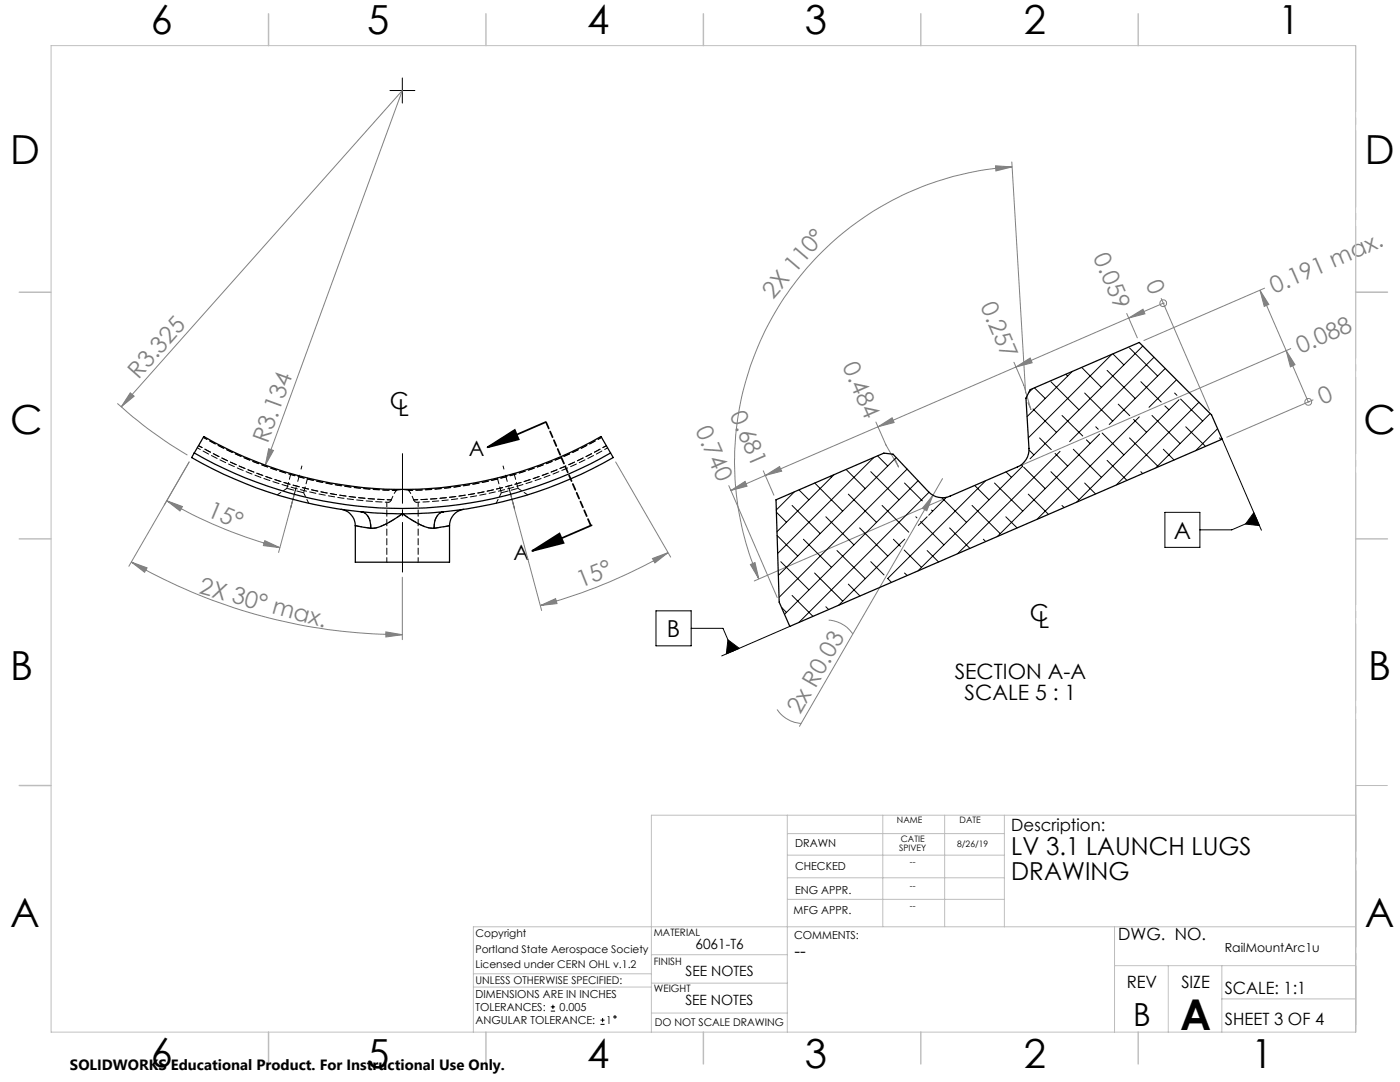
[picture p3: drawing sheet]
<svg xmlns="http://www.w3.org/2000/svg" width="279mm" height="216mm" viewBox="0 0 279 216" stroke-linecap="round" stroke-linejoin="round" font-family="sans-serif">
<g fill="none" stroke="#000" stroke-width=".2">
<path d="M77.8 18.1h5M80.3 15.6v5M243.9 87.6l7.8 18.2M232.5 102.2h7v7h-7zM250.2 102.3l1.2 2.6-2.8-.3zM250.8 103.6l-5 2.1h-6.3M130.9 121.9h7v7h-7zM137.9 125.4h6.4l2 4.5M145.3 127.7l2.2 1.7-2.5 1.1zM157.6 125l-13.6 5.9M109.9 201.8h.9M109.9 200.9h.9"/>
<path d="M110.3 200.5v.8M119.8 204.4h.9M119.8 203.6h.9M120.3 203.1v.9"/>
<circle cx="122.7" cy="202.9" r=".21"/>
</g>
<path d="M97.3 89.3l5.4-3.5 .8 1.9zM108.9 84.2l-11.6 5.1M106.2 109.9l5.5-3.4 .8 1.8zM118.1 104.8l-11.9 5.1" fill="none" stroke="#000" stroke-width=".35"/>
<g fill="none" stroke="#808080" stroke-width=".2">
<path d="M198.7 33.1l3.3 .2-3.2 .8zM201.9 32.3l2.8 46.1M202 33.3a58.9 58.9 0 0 0-50.6 82.2M231.7 59.5l9.7 22.4M251.5 57.9l1.7 2.8-.9 .4zM251.5 57.9l5.2 12.1M252.4 57.5l-24.1 10.4M26 78.4l.8 .7-2.6 2.1zM202.4 72.3l1.9 4.6 1.4 4.8-.6-1.3M202.7 73.2l-27.5 12M202.7 73.2l2.9-1.8 .4 1zM224.9 62.5l2.1 4.9"/>
<path d="M225.2 63.5l-22.5 9.7M225.2 63.5l2.9-1.8 .4 .9zM232.2 60.5h.1M232.2 60.5l-7 3M256.7 70l4.4 10.2M256.7 70l1.7 2.8-.9 .4zM257.6 69.6l-53.6 23.2M262 79.8l-17.2 7.4M23.4 80.5a82.8 82.8 0 0 0 14 10.3M24.2 81.2l56.1-63.1-27.3 74.7M33.3 99.9l3.1 1.2-.5 .9zM33.3 99.9a94.3 94.3 0 0 0 22.6 9.4"/>
<path d="M37.7 92.2l-12 20.8M53.6 89.5l1 .4-1.6 2.9zM58.7 98.9l-3.1 11.3M102 98.9l6.1 22.9M122.9 92.2l10.9 19M145.5 96.9l9.6 22.3M145.9 97.9l2.8-1.8 .4 .9zM152.3 93.9l2.1 4.9M152.8 94.9l-6.9 3M152.8 94.9l2.8-1.8 .4 .9zM174.8 84.2l2 4.6 2.5 4.4-.7-1.7M175.2 85.2l-22.4 9.7"/>
<path d="M175.2 85.2l2.8-1.8 .4 .9zM186.2 98.8l-26.6 46.1M186.2 98.8l-1.2 3.1-.9-.5zM188.1 95.5l-1.9 3.3M188.7 99.4l-38.2 16.5M261.1 80.2h.1M26.2 112.1l3.2 1.2-.5 .9zM26.2 112.1a108.7 108.7 0 0 0 54.1 14.5M52.8 107.9l3.1 1.4-3.3-.4zM80.3 115.2v12.4M130.2 111.4l3.1-1.1-2.6 2zM133.3 110.3a102.4 102.4 0 0 1-25.5 10.5"/>
<path d="M149.8 112.6l.9-.3 .7 3.2zM77 126.1l3.3 .5-3.3 .5zM107.8 120.8l3.1-1.3 .3 .9zM165.4 123.8a6.2 6.2 0 0 1 4.8 2.7M155.1 141.6a6.4 6.4 0 0 0 4.8 2.8"/>
<circle cx="232.1" cy="60.5" r=".69"/>
<circle cx="261.1" cy="80.2" r=".68"/>
</g>
<path d="M60.2 93l-1.3 4.9M100.4 93l1.3 4.9" fill="none" stroke="#000" stroke-width=".2" stroke-dasharray="15.2 1.3 1.3 1.3" stroke-dashoffset="14.6"/>
<path d="M58 101.5l.9-3.6M102.7 101.5l-1-3.6" fill="none" stroke="#000" stroke-width=".2" stroke-dasharray="15.2 1.3 1.3 1.3"/>
<path d="M80.3 90.5v23.7" fill="none" stroke="#000" stroke-width=".2" stroke-dasharray="15.2 1.3 1.3 1.3" stroke-dashoffset="5.3"/>
<path d="M109 84.2l8.9 20.7" fill="none" stroke="#000" stroke-width=".35" stroke-dasharray="1.3 .6" stroke-dashoffset="-.1"/>
<path d="M270.6 9.1v49.2M270.6 58.3v49.2M270.6 107.5v49.2M270.6 156.7v49.2" fill="none" stroke="#c0c0c0" stroke-width=".2" stroke-dasharray="15.2 1.3 1.3 1.3" stroke-dashoffset="2.1"/>
<g fill="none" stroke="#c0c0c0" stroke-width=".2">
<path d="M10.2 9.1h260.3v196.9h-260.3zM270.5 58.3h6.4M270.5 156.7h6.4M157.1 162.7v43.3M157.1 175.2h43.3M157.1 170.6h43.3M157.1 166.3h43.3M157.1 179.5h43.3M176.2 162.7v22.2M188.5 162.7v22.2M200.4 162.7v22.2M270.6 162.7h-140.6v43.3"/>
<path d="M94.5 197h35.5M94.5 194.3h35.5M130 196.2h27.1M130 190.5h27.1M222.4 184.9v21.1M222.4 192.7h48.1M233.2 192.7v13.3M243.8 199.3h26.7M243.8 192.7v13.3M270.5 184.9h-176v21.1M130 202.1h27.1"/>
</g>
<g fill="none" stroke="#c0c0c0" stroke-width=".3">
<path d="M53.6 2.8v6.3M97 2.8v6.3M140.4 2.8v6.3M183.8 2.8v6.3M227.2 2.8v6.3M3.8 58.3h6.4M270.5 58.3h6.4M3.8 107.5h6.4M270.5 107.5h6.4M3.8 156.7h6.4M53.6 206v6.3M97 206v6.3"/>
<path d="M140.4 206v6.3M183.8 206v6.3M227.2 206v6.3"/>
</g>
<g fill="#000">
<path d="M97.3 89.3l5.4-3.5 .8 1.9zM106.2 109.9l5.5-3.4 .8 1.8z"/>
<path d="M145.3 127.7l2.2 1.7-2.5 1.1zM250.2 102.3l-1.6 2.3 2.8 .3z"/>
</g>
<g fill="#808080">
<path d="M26 78.4l.8 .7-2.6 2.1z"/>
<path d="M186.2 98.8l-1.2 3.1-.9-.5z"/>
<path d="M53.6 89.5l1 .4-1.6 2.9z"/>
<path d="M256.7 70l1.7 2.8-.9 .4zM251.5 57.9l1.7 2.8-.9 .4z"/>
<path d="M225.2 63.5l2.9-1.8 .4 .9zM202.7 73.2l2.9-1.8 .4 1zM175.2 85.2l2.8-1.8 .4 .9zM152.8 94.9l2.8-1.8 .4 .9zM145.9 97.9l2.8-1.8 .4 .9z"/>
<path d="M107.8 120.8l3.1-1.3 .3 .9zM130.2 111.4l3.1-1.1-2.6 2z"/>
<path d="M198.7 33.1l3.3 .2-3.2 .8zM149.8 112.6l.9-.3 .7 3.2z"/>
<path d="M33.3 99.9l3.1 1.2-.5 .9zM52.8 107.9l3.1 1.4-3.3-.4z"/>
<path d="M26.2 112.1l3.2 1.2-.5 .9zM77 126.1l3.3 .5-3.3 .5z"/>
</g>
<g fill="none" stroke="#000" stroke-width=".25">
<path d="M38.8 90.4a83.4 83.4 0 0 0 83 0M121.8 90.4l-1.9-3.3a79.7 79.7 0 0 1-79.2 0l-2.5 4.2a84.4 84.4 0 0 0 33.9 10.8M121.8 90.4l.6 .9a84.3 84.3 0 0 1-33.9 10.8M154.9 99.7l21.5-9.3 1.8 .2 7.1 7.5a3.9 3.9 0 0 0 4.3 .9l13.5-5.8a3.8 3.8 0 0 0 2.3-3.7l-.6-10.1 .8-1.6 21.8-9.5 14.4 14.5 2.1 4.8-86.3 37.4-2.1-4.8zM68.1 101.6a3.4 3.4 0 0 1 2.8 3.3M70.9 104.9v7.3h18.8v-7.3M70.9 104.9l3.1 .5M72.1 102.1l5.1 .4h3.1M72.1 102.1a2.76 2.76 0 0 1 1.9 3.3M80.3 102.5a12.2 12.2 0 0 1-6 2.9h-.3M80.3 102.5l2.8 1.8a6.8 6.8 0 0 0 3.5 1.1M88.5 102.1l-5.1 .4h-3.1"/>
<path d="M88.5 102.1a2.78 2.78 0 0 0-1.9 3.3M89.7 104.9l-3.1 .5M92.5 101.6a3.3 3.3 0 0 0-2.8 3.3"/>
</g>
<path d="M39.6 88.9a81.7 81.7 0 0 0 38.5 10.8M78.1 99.7l.5-1.1 .5-.8M78.1 99.7a81.7 81.7 0 0 1-38.5-10.8M79.1 97.9a79.8 79.8 0 0 1-38.5-10.6M81.5 97.8l1.1 1.9M82.6 99.7a81.7 81.7 0 0 0 38.4-10.8M120.1 87.3a79.8 79.8 0 0 1-38.5 10.6M121 88.9a81.7 81.7 0 0 1-38.4 10.8M74 105.4a2.9 2.9 0 0 0-1.9-3.3M86.6 105.4a2.9 2.9 0 0 1 1.9-3.3" fill="none" stroke="#000" stroke-width=".2" stroke-dasharray="1.3 .6" stroke-dashoffset=".5"/>
<path d="M70.9 104.9l3.1 .5M74 105.4a7.7 7.7 0 0 0 4.4-1.6l1.9-1.3M80.3 102.5a13.6 13.6 0 0 0 6.1 2.9h.2M86.6 105.4l3.1-.5" fill="none" stroke="#000" stroke-width=".2" stroke-dasharray="1.3 .6"/>
<path d="M60.6 98.3l-3.3-.9M103.4 97.4l-3.4 .9" fill="none" stroke="#000" stroke-width=".2" stroke-dasharray="1.3 .6" stroke-dashoffset="-.1"/>
<path d="M40.6 87.2a79.8 79.8 0 0 0 38.5 10.6M57.3 97.4l-1.9 1.3M79.1 97.8l1.3-.1 1.1 .1M81.5 97.8a79.8 79.8 0 0 0 38.6-10.6M82.6 99.7l.5 .5M100 98.3l-1 2.1M105.3 98.7l-1.9-1.3M61.6 100.4l-1-2.1M77.2 100.2v12M77.6 100.2l.5-.5M83.4 112.2v-12" fill="none" stroke="#000" stroke-width=".2" stroke-dasharray="1.3 .6" stroke-dashoffset=".4"/>
<path d="M39.4 89.4a82.2 82.2 0 0 0 38.2 10.8M83.1 100.2a82.2 82.2 0 0 0 38.2-10.8" fill="none" stroke="#000" stroke-width=".2" stroke-dasharray="1.3 .6" stroke-dashoffset=".6"/>
<path d="M58.1 94.5l-.8 2.9M60.6 98.3l.8-2.9M99.3 95.4l.7 2.9M103.4 97.4l-.8-2.9" fill="none" stroke="#000" stroke-width=".2" stroke-dasharray="1.3 .6" stroke-dashoffset=".1"/>
<g fill="none" stroke="#000" stroke-width=".2">
<path d="M206.1 77.5l-.8 .8M206.4 77.4l2.2 2.1M209.7 76.2l5.6 5.6M212.7 74.7l.4 .3M214 74.1l-9 9M215.9 73.3l3.9 4M216.5 78.4l5.6 5.6M220.9 73.9l5.7 5.6M221.9 70.7l-16.7 16.7M222.1 70.6l2.2 2.2M225.4 69.4l5.6 5.6M227.7 76.2l4 4"/>
<path d="M228.1 69l-22.5 22.5M230.3 71.3l-16.8 16.8M232.6 73.5l-11.2 11.2M234.4 78.4l.5 .5M234.8 75.8l-5.5 5.5M235.3 79.8l-20.5 20.4M235.6 79.6l4.4 4.4M158.6 98.1l-3.7 3.7M159.5 97.8l1.9 1.9M162.6 96.4l5.6 5.6M165.7 95l.2 .2M166.5 94.7l-11.5 11.4"/>
<path d="M168.8 93.7l3.9 3.8M169.3 98.6l5.6 5.6M173.8 94.1l5.6 5.6M174.4 91.3l-19.2 19.2M175.1 90.9l2.1 2.1M178.9 91.3l-23.6 23.5M180.5 96.4l3.6 3.5M181 93.6l-25.5 25.6M183.2 95.9l-26.6 26.7M185.4 98.2l-26 26M188 99.3l4.9 4.9M188.9 99.2l-3.6 3.6"/>
<path d="M194.5 96.9l2.9 2.8M196.7 96l-19.6 19.5M198.5 96.4l5.6 5.6M200.8 94.2l1.1 1M203.8 92.7l.2 .3M204.1 93l-20.9 20.9M204.3 93.2l4.3 4.3M205.2 98.6l4 4M205.4 89.8l.9 1M206.2 81.6l4.6 4.7M207.5 87.4l2.3 2.3M209.7 94.1l5.6 5.6"/>
<path d="M210.6 90.5l2.5 2.5M211.6 90.1l-20.5 20.4M211.9 82.9l4.2 4.1M214.2 89.6l5.6 5.6M216.5 96.4l2.2 2.2M216.8 87.8l.8 .7M218.7 85.2l.5 .5M219.5 86.6l-20.5 20.5M220 86.4l4.3 4.4M220.9 91.9l4 3.9M223.2 80.6l2.3 2.3M225.4 87.4l5.6 5.6"/>
<path d="M226.2 83.7l2.6 2.6M227.4 83.2l-20.5 20.4M227.7 94.1l.3 .4M229.9 82.9l5.6 5.6M232.2 89.6l2.1 2.2M232.5 81l.8 .8M236.6 85.2l4 3.9M239.3 80.3l-16.5 16.5M241.5 82.5l-10.8 10.8M243 85.5l-4.4 4.4M243.4 87.4l.3 .3M154.9 102.2l2.1 2"/>
<path d="M155.1 106.9l4.1 4M155.8 112.1l5.6 5.6M158.1 118.8l4.1 4.2M158.1 100.9l5.6 5.6M160.3 107.6l5.6 5.6M162.6 114.3l5.6 5.6M164.8 103.1l5.6 5.6M167 109.9l5.7 5.6M169.3 116.6l2.3 2.3M171.6 105.3l5.6 5.6M173.8 112.1l2.6 2.6M176 100.9l5.4 5.3"/>
<path d="M177.2 115.4l.7 .8M178.3 107.6l1.4 1.4M180.4 109.7l3.5 3.5M180.5 114.3l.5 .5M180.6 107.6l-13.2 13.2M182.8 103.1l.2 .2M183.7 104.1l4.7 4.6M185 109.9l2.3 2.2M185 103.1l-1.7 1.7M185.9 101.8l.2 .2M189.5 105.3l4.1 4.1M194 100.9l5.6 5.6"/>
<path d="M196.3 107.6l.4 .5M200.7 103.1l2.3 2.2M211.9 100.9l.5 .4M156 121.2l1 1M164.8 121.1l.6 .5"/>
</g>
<text font-size="8.5" x="235.5" y="205.4">A</text>
<g font-size="8">
<text x="30.1" y="6.8">6</text>
<text x="73.3" y="6.9">5</text>
<text x="117.2" y="6.9">4</text>
<text x="160.6" y="6.9">3</text>
<text x="204.3" y="6.9">2</text>
<text x="255.1" y="6.9">1</text>
<text x="2.1" y="32.7">D</text>
<text x="272.4" y="32.7">D</text>
<text x="2.1" y="86.5">C</text>
<text x="272.1" y="86.6">C</text>
<text x="2.1" y="135.6">B</text>
<text x="273.1" y="135.6">B</text>
<text x="2.1" y="185.1">A</text>
<text x="272.4" y="185.1">A</text>
<text x="30.1" y="213">6</text>
<text x="73.3" y="213.1">5</text>
<text x="117.2" y="213.1">4</text>
<text x="160.6" y="213.1">3</text>
<text x="204.3" y="213.1">2</text>
<text x="249.7" y="213.1">1</text>
</g>
<text font-size="6.3" x="226.1" y="204.6">B</text>
<g font-size="4.9">
<text x="201.8" y="170.7">LV 3.1 LAUNCH LUGS</text>
<text x="201.8" y="175.6">DRAWING</text>
</g>
<g font-size="4.7" fill="#808080">
<text x="218.1" y="51.4" transform="rotate(67 218.1 51.4)">0.059</text>
<text x="154.3" y="59.8" transform="rotate(-49 154.3 59.8)">2X 110°</text>
<text x="228.6" y="56.7" transform="rotate(67 228.6 56.7)">0</text>
<text x="254.3" y="58.6" transform="rotate(-23 254.3 58.6)">0.191 max.</text>
<text x="195.6" y="61.1" transform="rotate(67 195.6 61.1)">0.257</text>
<text x="259.5" y="70.6" transform="rotate(-23 259.5 70.6)">0.088</text>
<text x="27.7" y="75.8" transform="rotate(-48 27.7 75.8)">R3.325</text>
<text x="168.1" y="73" transform="rotate(67 168.1 73)">0.484</text>
<text x="145.6" y="82.8" transform="rotate(67 145.6 82.8)">0.681</text>
<text x="263.9" y="80.9" transform="rotate(-23 263.9 80.9)">0</text>
<text x="53.4" y="88.6" transform="rotate(-70 53.4 88.6)">R3.134</text>
<text x="138.7" y="85.7" transform="rotate(67 138.7 85.7)">0.740</text>
<text x="41.2" y="102.9" transform="rotate(23 41.2 102.9)">15°</text>
<text x="39.6" y="118.4" transform="rotate(15 39.6 118.4)">2X 30° max.</text>
<text x="115.9" y="117.3" transform="rotate(-22 115.9 117.3)">15°</text>
<text x="159.7" y="142.7" transform="rotate(-60 159.7 142.7)">2x R0.03</text>
</g>
<g font-size="4.7">
<text x="77.8" y="81.7">C</text>
<text x="79.5" y="83">L</text>
<text x="234.3" y="107.5">A</text>
<text x="205.5" y="124">C</text>
<text x="207.3" y="125.3">L</text>
<text x="133.1" y="127.1">B</text>
</g>
<g font-size="4.2">
<text x="93.5" y="91">A</text>
<text x="102.5" y="111.7">A</text>
<text x="190.5" y="135.5">SECTION A-A</text>
<text x="192.5" y="139.7">SCALE 5 : 1</text>
</g>
<text font-size="3.5" x="158.6" y="190.9">--</text>
<g font-size="3.4">
<text x="201.8" y="165.9">Description:</text>
<text x="223.2" y="187.6">DWG. NO.</text>
<text x="224.9" y="197.2">REV</text>
<text x="235.8" y="197.2">SIZE</text>
<text x="244.4" y="198.4">SCALE: 1:1</text>
<text x="244.4" y="204.6">SHEET 3 OF 4</text>
</g>
<text font-size="3" x="14" y="213.5">SOLIDWORKS Educational Product. For Instructional Use Only.</text>
<g font-size="2.8">
<text x="138.8" y="189.3">6061-T6</text>
<text x="136.8" y="194.8">SEE NOTES</text>
<text x="136.8" y="200.6">SEE NOTES</text>
</g>
<text font-size="2.5" x="244.4" y="190">RailMountArc1u</text>
<g font-size="2.2">
<text x="158.7" y="169">DRAWN</text>
<text x="158.7" y="173.5">CHECKED</text>
<text x="158.7" y="178.3">ENG APPR.</text>
<text x="158.4" y="182.4">MFG APPR.</text>
<text x="158.5" y="187.4">COMMENTS:</text>
<text x="94.9" y="199.1">DIMENSIONS ARE IN INCHES</text>
<text x="94.9" y="201.7">TOLERANCES:</text>
<text x="111.7" y="201.7">0.005</text>
<text x="94.9" y="204.4">ANGULAR TOLERANCE:</text>
<text x="121" y="204.4">1</text>
</g>
<g font-size="2.1">
<text x="94.9" y="187">Copyright</text>
<text x="94.9" y="190.1">Portland State Aerospace Society</text>
<text x="94.9" y="196.4">UNLESS OTHERWISE SPECIFIED:</text>
<text x="94.9" y="193.2">Licensed under CERN OHL v.1.2</text>
<text x="130.7" y="204.6">DO NOT SCALE DRAWING</text>
</g>
<g font-size="2">
<text x="130.5" y="186.8">MATERIAL</text>
<text x="130.5" y="192.5">FINISH</text>
<text x="130.5" y="198">WEIGHT</text>
</g>
<g font-size="1.8">
<text x="179" y="164.3">NAME</text>
<text x="179.8" y="168">CATIE</text>
<text x="191.5" y="164.3">DATE</text>
<text x="179.5" y="169.7">SPIVEY</text>
<text x="181.6" y="172.6">--</text>
<text x="191" y="169">8/26/19</text>
<text x="181.6" y="177.4">--</text>
<text x="181.6" y="181.4">--</text>
</g>
</svg>
